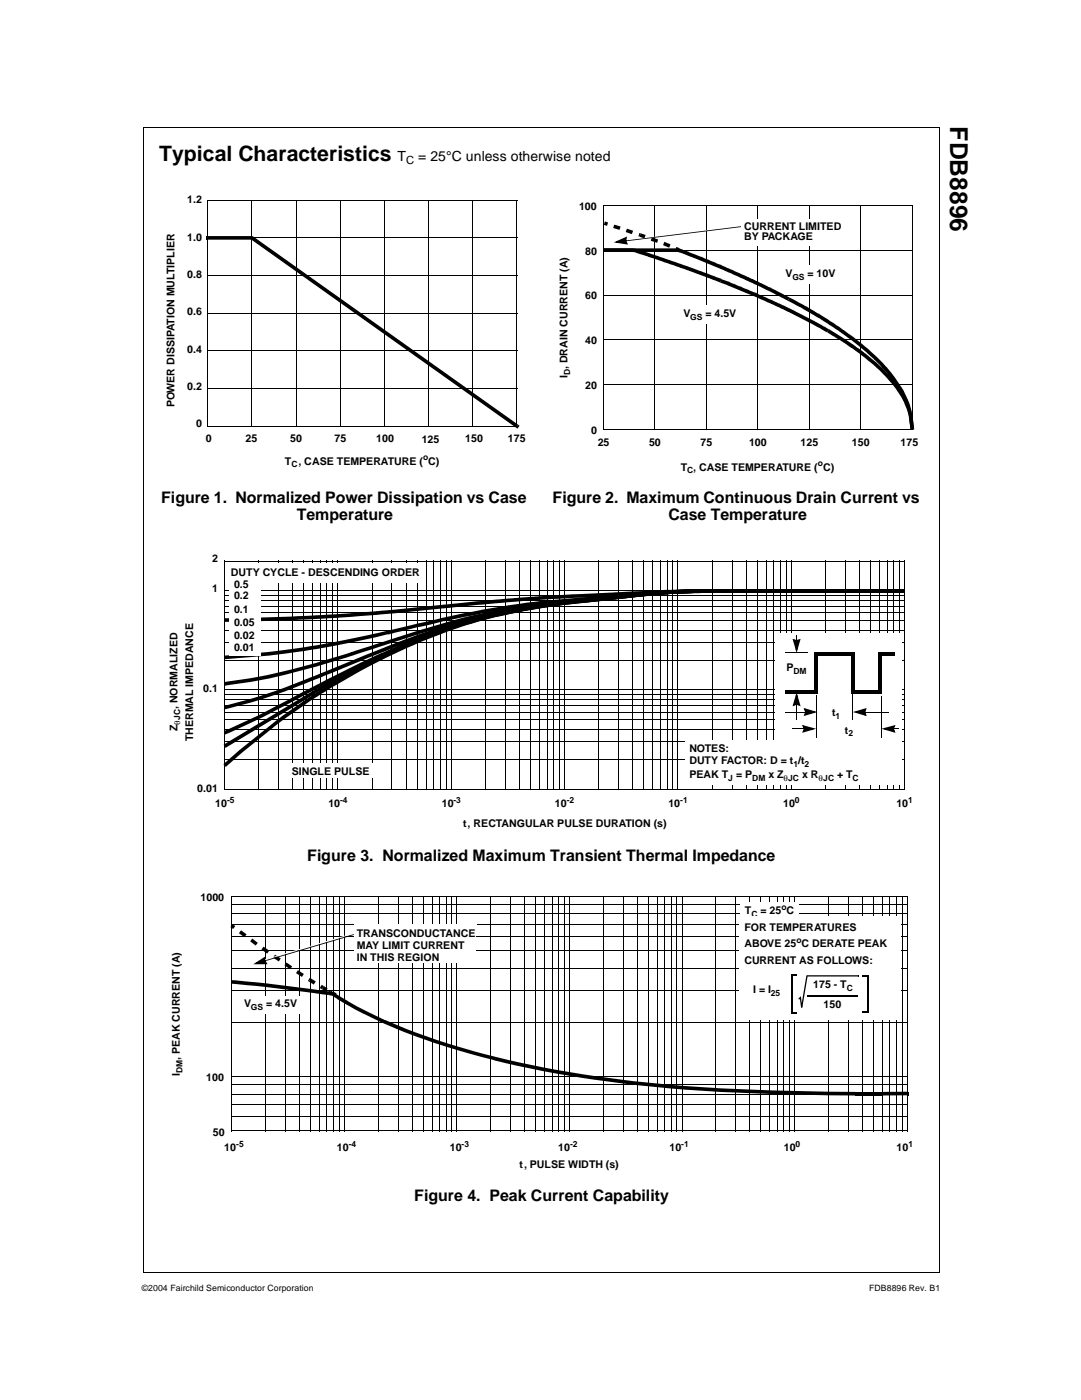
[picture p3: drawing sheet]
<svg xmlns="http://www.w3.org/2000/svg" width="216mm" height="279mm" viewBox="0 0 216 279" stroke-linecap="round" stroke-linejoin="round" font-family="sans-serif">
<g fill="none" stroke="#000" stroke-width=".2">
<path d="M28.6 25.4h158.8M28.6 25.3v228.7M41.4 40h61.7v45h-61.7zM50.2 40v45M59 40v45M67.8 40v45M76.6 40v45M85.4 40v45M94.3 40v45M187.3 25.4v228.7M41.4 55h61.7M41.4 47.5h61.7"/>
<path d="M120.4 58.9h61.5M120.4 49.9h61.5M120.4 40.9v44.8M130.6 41v44.7M140.9 41v44.7M151.1 41v44.7M161.4 41v44.7M171.7 41v44.7M181.9 41v44.8M182 41h-61.6M41.4 77.5h61.7M41.4 70h61.7"/>
<path d="M41.4 62.5h61.7M120.4 76.7h61.5M120.4 67.8h61.5M120.3 85.7h61.6M28.5 254h158.8"/>
</g>
<g fill="#000">
<path d="M41.3 39.9l.2 .1zM50.1 39.9l.2 .1zM58.9 39.9l.2 .1zM67.7 39.9l.2 .1zM76.5 39.9l.2 .1zM85.4 39.9l.1 .1zM94.2 39.9l.2 .1zM103 39.9l.2 .1zM103.1 39.9l.1 .1zM41.1 47.1h.3v.7h-.3zM41.3 54.9l.1 .2zM41.3 47.4l.1 .1z"/>
<path d="M41.3 39.9l.1 .1zM41.4 47.1l9 .1-.2 .6h-8.8zM50.4 47.2l52.9 37.5-.4 .6-52.9-37.6zM103.1 54.9l.1 .2zM103.1 47.4l.1 .1zM120.3 58.8l.1 .2zM120.3 49.8l.1 .2zM120.3 40.9l.1 .2zM120.3 40.9l.1 .1zM120.4 49.6l15.3 .1 .4 .1-.2 .7 .2-.7 1.2 .5-.3-.2 .3 .2-.3 .7 .3-.7 .8 .3-.2 .7 .2-.7 2.1 .8-.4-.1 .4 .1-.3 .7 .3-.7 1.2 .5-.3-.1 .3 .1-.3 .7 .3-.7 1.3 .5-.4-.1 .4 .1-.3 .7 .2-.7 1.3 .6-.4-.2 .4 .2-.3 .6 .3-.6 .8 .3-.2-.1 .7 .3-.3 .7 .3-.7 .3 .2-.3 .7 .3-.7 .8 .3h-.1l.6 .3-.3 .6 .2-.7 .9 .4-.2-.1 .6 .3-.3 .7 .3-.7 .8 .3h-.1l.5 .3-.3 .6 .3-.7 .9 .4-.3 .7 .2-.7 .9 .4-.3 .7 .2-.7 .9 .4-.3 .6 .3-.6 .4 .1-.8-.3 2 1-.3 .6 .3-.6 1.7 .8-.4 .7 .4-.7 1.2 .7-.3 .6 .3-.6 1.2 .6-.3 .6-.4-.2 .4-.6-.4 .6-1.2-.6 .3-.7-.3 .7-1.2-.7 .3-.6-.3 .6-.9-.4 .4-.6-.3 .6-.9-.4 .4-.6-.4 .6-.8-.4 .3-.6-.3 .6-.8-.4 .3-.6-.3 .6-.8-.3 .3-.7-.3 .7-.9-.4 .4-.7-.3 .7-.9-.4 .3-.6-.3 .6-1.2-.6 .3-.6-.3 .6-1.2-.5 .3-.6-.3 .6-1.7-.7 .3-.7-.3 .7-1.2-.5 .3-.7-.3 .7-1.2-.5 .3-.7-.3 .7-1.2-.6 .3-.6-.3 .6-1.3-.5 .3-.6-.3 .6-1.2-.5 .2-.6-.2 .6-1.6-.6 .3-.7-.3 .7-.5-.2 .3-.7-.2 .7-.9-.3 .3-.6-.2 .7-.4-.1 .1-.7-.1 .7h-14.7zM120.4 49.6h6.2l.9 .3-.2 .7 .2-.7 .4 .1-.3 .7 .3-.7 .8 .3 .4 .1-.2 .7 .2-.7 .4 .1 .4 .2-.2 .7 .2-.7 .4 .1 .4 .2-.2 .6 .2-.6 .9 .3-.2 .6 .2-.6 .4 .1-.3 .7 .3-.7 .8 .3-.2 .7 .2-.7 .4 .1-.2 .7 .2-.7 .8 .3-.2 .7 .2-.7 1.3 .4-.3 .7 .3-.7 .8 .3-.2 .7 .2-.7 1.2 .5-.2 .6 .2-.6 .8 .2-.2 .7 .2-.7 1.3 .5-.2 .7 .2-.7 .4 .1 .4 .2-.2 .7 .2-.7 1.2 .5-.3-.2 .3 .2-.2 .7 .2-.7 1.3 .4-.4-.1 .4 .1-.3 .7 .2-.7 1.3 .5-.4-.2 .4 .2-.3 .7-.4-.2 .3-.7-.3 .7-.4-.2 .2-.6-.2 .6-.4-.1-.4-.2 .3-.6-.3 .6-.4-.1 .2-.7-.2 .7-.5-.1-.3-.2 .3-.7-.3 .7-.5-.2 .3-.7-.2 .7-.5-.1-.4-.2 .3-.7-.2 .7-.5-.1-.8-.3 .2-.7-.2 .7-.8-.3 .2-.7-.2 .7-.8-.3 .3-.7-.3 .7-1.3-.5 .3-.6-.2 .6-.9-.3 .2-.6-.2 .6-.4-.1 .3-.7-.3 .7-.8-.3 .2-.7-.2 .7-1.3-.4 .3-.7-.2 .7-1.3-.4 .3-.7-.3 .7-.8-.3 .2-.7-.2 .7-.9-.3 .3-.7-.2 .7-.8-.2 .2-.7-.2 .7-1.5-.5 .2 .1-.4-.2 .2-.7-.2 .7-.4-.1 .2-.7-.1 .7h-.4l.1-.7-.1 .7h-5.7zM120.6 44.2l.6 .2-.2 .7-.6-.2z"/>
<path d="M122.5 44.8l1.2 .4-.2 .7-1.2-.4zM125 45.6l1.2 .5-.2 .6-1.2-.4zM127.5 46.5l.3 .1-.2 .6h-.3zM127.8 46.6l.9 .3-.2 .7-1-.4zM130 47.4l1.2 .4-.2 .7-1.2-.5zM130.5 40.9l.2 .1zM132.5 48.3l1.2 .5-.3 .6-1.2-.5zM134.9 49.3l.6 .2-.2 .7-.7-.3zM140.8 40.9l.2 .1zM143.9 55.7l.4 .2-.2 .7 .2-.7 1.2 .4-.3-.1 .3 .1-.3 .7 .3-.7 1.3 .5-.4-.1 .4 .1-.3 .7 .2-.7 1.3 .6-.4-.2 .4 .2-.3 .6 .3-.6 1.2 .5-.4-.2 .4 .2-.3 .6 .3-.6 1.7 .6-.4-.1 .4 .1-.3 .7 .2-.7 .5 .2-.3-.1 .7 .4-.3 .6 .3-.7 .4 .2-.3 .7 .3-.7 .8 .3h-.1l.5 .3-.3 .6 .3-.7 .8 .4-.2-.1 .7 .3-.3 .7 .3-.7 .4 .2-.8-.4 1.2 .6-.3 .7 .3-.7 .4 .1h-.1l.5 .3-.3 .6 .3-.6 .4 .1-.2-.1 1 .6-.3 .6 .3-.7 .4 .2-.2-.1 1.1 .6-.4 .6 .4-.6 1.6 .8-.3 .7 .3-.7 1.2 .7-.3 .6 .3-.6 1.8 .9-.5-.3 .4 .3-.3 .6 .3-.6 .8 .4-.3 .7 .3-.7 .9 .5-.4 .6 .3-.6 .6 .3-.1-.1-.4 .6-.4-.2-.4-.2 .4-.7-.4 .7-.4-.2 .2 .1-.6-.4 .4-.6-.4 .6-.9-.5 .4-.6-.4 .6-.3-.2 .3-.6-.3 .6-1.3-.6 .4-.6-.4 .6-1.2-.6 .3-.7-.3 .7-1.7-.9 .4-.6-.4 .6-.4-.2 .4-.6-.3 .6-.9-.4 .4-.6-.4 .6-.4-.2 .3-.6-.3 .6-.8-.4 .3-.6-.3 .6-.9-.4 .4-.6-.3 .6-.9-.3 .4-.7-.3 .7-1-.4-.3-.2 .4-.6-.3 .6-1.7-.7 .3-.6-.3 .6-.8-.3 .3-.7-.3 .7-1.7-.7 .3-.7-.3 .7-1.2-.5 .3-.7-.3 .7-1.2-.5 .3-.7-.3 .7-1.2-.6 .3-.6-.3 .6-.5-.1 .3-.7-.2 .7-.9-.3zM151 40.9l.2 .1zM157.4 59.4l1.8 .9-.5-.3 .4 .3-.3 .6 .3-.6 1.3 .7-.4 .6 .3-.6 .9 .4-.4 .7 .4-.7 1.6 1-.4 .6 .4-.6 1.2 .7-.3 .6 .3-.6 1.3 .8-.2-.2 .6 .5-.4 .6 .4-.6 .8 .5-.2-.1 .6 .4-.4 .6 .4-.6 .4 .2 .5 .3-.6-.4 .9 .8-.4 .5 .4-.6 1.3 1-.4 .5 .4-.6 2.9 2.3-.5 .5 .5-.5 1.2 1.1-.4 .5 .4-.5 1.3 1.1 1.6 1.7-.5 .5 .5-.5 .5 .5 2 2.6-.8-1.1 2 2.9-.3-.5 1.2 2.4 .9 2.8v-.2l-.8 .1-.3-1.4 .6-.2-.6 .3-.5-1.1 .7-.3-.6 .3-.8-1.6 .6-.3-.6 .3-.4-.7 .6-.4-.6 .4-.9-1.3 .6-.4-.6 .4-.4-.5 .6-.5-.5 .5-.9-1.1 .6-.5-.6 .5-.8-1 .6-.4-.6 .4-.8-.9 .6-.4-.6 .4-1.2-1.2 .5-.5-.5 .5-1.7-1.5 .5-.5-.4 .5-1.3-1 .5-.5-.5 .5-1.6-1.3 .5-.6-.5 .6-1.2-.9 .4-.5-.4 .5-1.3-.9 .5-.5-.5 .5-.4-.3 .4-.6-.3 .7-.9-.6 .4-.6-.3 .6-1.3-.8 .4-.6-.4 .6-1.6-1 .4-.6-.4 .6-.4-.3 .3-.6-.3 .6-.8-.5 .3-.6-.3 .7-.9-.5 .4-.7-.4 .7-.8-.5 .4-.6-.4 .6-.8-.5 .4-.6-.4 .6-1.3-.6 .4-.7-.4 .7-.4-.3 .4-.6-.4 .6-.8-.4z"/>
<path d="M161.3 40.9l.2 .1zM171.6 40.9l.1 .1zM181.9 58.8l.1 .2zM181.9 49.8l.1 .2zM181.9 40.9l.1 .2zM41.3 77.4l.1 .2zM41.3 69.9l.1 .2zM41.3 62.4l.1 .2zM103.1 77.4l.1 .2zM103.1 69.9l.1 .2zM103.1 62.4l.1 .2zM120.3 76.7l.1 .1z"/>
<path d="M120.3 67.7l.1 .2zM165.3 65.7l.4 .2-.4 .7 .4-.7 1.2 .8-.4 .6 .4-.6 1.2 .8-.3 .6 .3-.6 .5 .2 .4 .3-.4 .6 .4-.6 .8 .6-.4 .6 .4-.6 .8 .5-.5-.4 .9 .8-.4 .5 .4-.6 1.3 1-.5 .5 .5-.5 1.2 1-.4 .5 .4-.5 1.7 1.4-.5 .5 .5-.5 .9 .8 .3 .4-.5 .5 .5-.6 1.3 1.4-.6 .5 .6-.5 1.6 2-.2-.3 1.3 1.9-.2-.3 1.2 2.6 .5 1.6v-.2l-.8 .2-.3-1.3 .6-.2-.6 .2-.5-.9 .7-.3-.6 .3-.4-.9 .6-.3-.6 .3-.4-.7 .6-.4-.6 .4-.9-1.2 .6-.4-.5 .4-.9-1.1 .6-.4-.5 .4-.5-.5 .6-.4-.6 .4-.8-.9 .6-.5-.6 .5-1.2-1.3 .6-.4-.5 .5-1.3-1.2 .5-.5-.5 .5-1.6-1.3 .4-.6-.4 .6-.4-.4 .4-.5-.4 .5-.9-.6 .5-.5-.5 .5-1.2-.9 .4-.5-.4 .5-.4-.3 .4-.6-.4 .7-.8-.6 .4-.6-.4 .6-1.3-.9 .9 .6-.5-.3 .5-.6-.4 .7-.4-.3 .6 .4-1-.7 .4-.6-.4 .7-1.2-.8 .3-.6-.3 .6-.9-.5 .6 .4-1-.7zM181.9 76.7l.1 .1zM181.9 67.7l.1 .2zM41.3 85l.2 .1zM41.3 85l.1 .1zM50.1 85l.2 .1zM58.9 85l.2 .1zM67.7 85l.2 .1zM76.5 85l.2 .1zM85.4 85l.1 .1zM94.2 85l.2 .1z"/>
<path d="M103 85l.2 .1zM103.1 85l.1 .1zM103.3 84.7l.3 .3-.4 .5-.3-.2zM120.3 85.6l.1 .2zM120.3 85.7l.1 .1zM130.5 85.7l.2 .1zM140.8 85.7l.2 .1zM151 85.7l.2 .1zM161.3 85.7l.2 .1zM171.6 85.7l.1 .1zM181.1 82.4l.8-.1 .4 3.4-.7 .1zM181.1 82.7l.8-.1 .4 3.1-.7 .1z"/>
<path d="M181.9 85.6l.1 .2z"/>
</g>
<g fill="#fff">
<path d="M125 48l.4-.1v.2h-.4z"/>
<path d="M122.7 48.3l2.7-1.1-.2 .5-1.8 .7-.1-.3 2 .3v.3l-.5-.6 .3-.1 .5 .8z"/>
<path d="M124.9 47.5h.4l-.2 .5-.3 .1z"/>
<path d="M150 44.7l.2 .2z"/>
<path d="M125.3 47.9l.1 .2z"/>
<path d="M125.4 47.9l24.6-3.2 .1 .2-24.7 3.2z"/>
</g>
<path d="M123.3 48.3l1.8-.8-.1 .5 .3 .6z" fill="#fff"/>
<path d="M122.4 48.4l2.6-1.2-.2 .5-1.8 .8-.1-.4 2.1 .3-.1 .4-.4-.7 .3-.1 .4 .8zM124.9 48l.1 .1zM124.6 47.5h.4l-.2 .6h-.3zM124.7 48h.3v.1l-.3 .1zM149.7 44.9l.1 .2zM125 48l24.7-3.1v.2l-24.7 3z" fill="#000"/>
<path d="M123 48.3l1.8-.8-.1 .6 .2 .5z" fill="#000"/>
<g fill="#fff">
<path d="M147.9 43.7h21v5.3h-21z"/>
<path d="M147.9 43.6h21.1v.2h-21.1z"/>
<path d="M168.8 43.7h.2v5.4h-.2z"/>
<path d="M147.8 48.9h21.1v.2h-21.1z"/>
<path d="M147.8 43.6h.2v5.4h-.2z"/>
<path d="M137.4 61h8.7v3.4h-8.7z"/>
<path d="M137.4 60.8h8.8v.4h-8.8z"/>
<path d="M145.9 61h.3v3.6h-.3z"/>
<path d="M137.2 64.3h8.9v.3h-8.9z"/>
<path d="M137.2 60.8h.4v3.6h-.4z"/>
<path d="M157.4 53h8.7v3.5h-8.7z"/>
<path d="M157.4 52.9h8.9v.3h-8.9z"/>
<path d="M165.9 53h.4v3.6h-.4z"/>
<path d="M157.3 56.3h8.8v.3h-8.8z"/>
<path d="M157.3 52.9h.3v3.6h-.3z"/>
</g>
<g fill="none" stroke="#000" stroke-width=".2">
<path d="M44.8 111.9v45.6M44.8 112h135.7M44.8 117.9h135.6M44.8 119.8h135.6M44.8 118.8h135.6M51.6 112v45.5M55.6 112v45.5M58.4 112v45.5M60.6 112v45.5M62.4 112v45.5M63.9 112v45.5M65.2 112v45.5"/>
<path d="M66.3 112v45.5M67.4 112v45.5M74.2 112v45.5M78.2 112v45.5M81 112v45.5M83.2 112v45.5M85 112v45.5M86.5 112v45.5M87.8 112v45.5M88.9 112v45.5M90 112v45.5M96.8 112v45.5"/>
<path d="M100.8 112v45.5M103.6 112v45.5M105.8 112v45.5M107.6 112v45.5M109.1 112v45.5M110.4 112v45.5M111.6 112v45.5M112.6 112v45.5M119.4 112v45.5M123.4 112v45.5M126.2 112v45.5M128.4 112v45.5"/>
<path d="M130.2 112v45.5M131.7 112v45.5M133 112v45.5M134.2 112v45.5M135.2 112v45.5M142 112v45.5M146 112v45.5M148.8 112v45.5M151 112v45.5M152.8 112v45.5M154.3 112v45.5M155.6 112v45.5"/>
<path d="M156.8 112v45.5M157.8 112v45.5M164.6 112v45.5M168.6 112v45.5M171.4 112v45.5M173.6 112v45.5M175.4 112v45.5M176.9 112v45.5M178.2 112v45.5M179.4 112v45.5M180.4 112v45.6M44.8 137.7h135.6"/>
<path d="M44.8 139.6h135.6M44.8 138.6h135.6M44.8 131.7h135.6M44.8 128.3h135.6M44.8 125.8h135.6M44.8 123.9h135.6M44.8 122.3h135.6M44.8 121h135.6M44.7 157.5h135.7M44.8 151.5h135.6M44.8 148h135.6M44.8 145.6h135.6"/>
<path d="M44.8 143.7h135.6M44.8 142.1h135.6M44.8 140.7h135.6"/>
</g>
<g fill="#000">
<path d="M44.7 117.8l.1 .2zM44.7 119.8l.1 .1zM44.7 118.7l.1 .2zM44.7 111.9l.1 .1zM51.5 111.9l.2 .1zM55.5 111.9l.1 .1zM58.3 111.9l.2 .1zM60.5 111.9l.2 .1zM62.3 111.9l.2 .1zM63.8 111.9l.2 .1zM65.1 111.9l.2 .1zM66.3 111.9l.1 .1z"/>
<path d="M67.3 111.9l.1 .1zM74.1 111.9l.2 .1zM78.1 111.9l.1 .1zM80.9 111.9l.2 .1zM83.1 111.9l.2 .1zM84.9 111.9l.2 .1zM86.4 111.9l.2 .1zM87.7 111.9l.2 .1zM88.9 111.9l.1 .1zM89.9 111.9l.1 .1zM96.7 111.9l.2 .1zM100.7 111.9l.1 .1z"/>
<path d="M103.5 111.9l.2 .1zM105.7 111.9l.2 .1zM107.5 111.9l.2 .1zM109 111.9l.2 .1zM110.3 111.9l.2 .1zM111.5 111.9l.1 .1zM112.5 111.9l.2 .1zM119.3 111.9l.2 .1zM123.3 111.9l.1 .1zM126.1 111.9l.2 .1zM128.3 111.9l.2 .1zM130.1 111.9l.2 .1z"/>
<path d="M131.6 111.9l.2 .1zM132.9 111.9l.2 .1zM134.1 111.9l.1 .1zM135.1 111.9l.2 .1zM141.9 111.9l.2 .1zM145.9 111.9l.2 .1zM148.7 111.9l.2 .1zM150.9 111.9l.2 .1zM152.7 111.9l.2 .1zM154.2 111.9l.2 .1zM155.5 111.9l.2 .1zM156.7 111.9l.1 .1z"/>
<path d="M157.7 111.9l.2 .1zM164.5 111.9l.2 .1zM168.5 111.9l.2 .1zM171.3 111.9l.2 .1zM173.5 111.9l.2 .1zM173.5 117.6h6.9v.7h-6.9zM175.3 111.9l.2 .1zM176.8 111.9l.2 .1zM178.1 111.9l.2 .1zM179.3 111.9l.2 .1zM180.3 111.9l.2 .1zM180.4 117.8l.1 .2z"/>
<path d="M180.4 119.8l.1 .1zM180.4 118.7l.1 .2zM180.4 111.9l.1 .1zM44.7 137.6l.1 .2zM44.7 139.5l.1 .2zM44.7 138.5l.1 .2zM44.7 131.6l.1 .2zM44.7 128.2l.1 .1zM44.7 125.7l.1 .2zM44.7 123.8l.1 .1zM44.7 122.2l.1 .2zM44.7 120.9l.1 .2z"/>
<path d="M44.7 136.1l5.2-.7 .1 .7-.1-.7 3.6-.7 .1 .7-.1-.7 4.5-1.1 .2 .7-.2-.7 5-1.3 .2 .7-.2-.7 5.8-1.7 .2 .7-.2-.7 1.3-.4 .2 .6-.3-.6 3.9-1.3 .2 .7-.3-.7 1.2-.3a199.8 199.8 0 0 1 20-6l-.2 .1 1.5-.3 .1 .7-.1-.7 2.6-.6 .1 .7-.1-.7 5.1-.9 .1 .7-.1-.7 2.4-.4 .2 .7-.2-.7 1.3-.2 1.1-.1 .1 .7-.1-.7 2.7-.4 2.6-.2 .1 .7-.1-.7 13.8-1.3v.7l-.1-.7 5-.5h1.1v.7v-.7l2.2-.1h1.2v.7v-.7l1-.1h1.1l.1 .8-.1-.8h1.2h32.9v.7h-32.9v-.7l.1 .7-1.2 .1h-1.2v-.8v.8h-1h-1.2v-.7l.1 .7h-1.1v-.7v.7l-2.2 .2-.1-.8 .1 .8-2.4 .1-.1-.7 .1 .7-14.8 1.4-.1-.7 .1 .7-4.1 .5-.1-.8 .1 .8-3.8 .4-.1-.7 .1 .7-2.6 .4v-.7l.1 .7-3.8 .6-.1-.7 .1 .7-3.8 .8-.1-.7 .1 .7-2.5 .5-.2-.7 .2 .7-2.5 .6-.2-.7 .2 .7-2.1 .5-.1-.6 .2 .6-7.1 2.1-.2-.7 .2 .7-8.4 2.7-.2-.6 .2 .6-1.1 .4-1.3 .4-.2-.7 .2 .7-1.2 .4-.2-.7 .2 .7-1.3 .4-6 1.9-.2-.7 .2 .7-7.4 2 1.3-.3-4.6 1-8.1 1.3-.1-.7 .2 .7-.8 .2zM44.8 130.8l8.7-.7 .1 .7-.1-.7 3.1-.4 .1 .8-.1-.8 4-.5 .2 .7-.2-.7 2.4-.4 .1 .7-.1-.7 3.3-.6 .1 .7-.1-.7 3.8-.7 .1 .7-.1-.7 3.8-.8 .1 .7-.1-.7 2.3-.6 .1 .7-.1-.7 2.2-.5 .1 .7-.1-.7 3.7-.9 .2 .7-.2-.7 2.8-.6 .1 .7-.2-.7 2.4-.5 .2 .6-.2-.6 1.2-.3h-.2l5.6-1.1 .1 .7-.1-.7 8.8-1.6 .1 .8-.1-.8 2.6-.3 1.2-.2 .1 .8-.1-.8 1.3-.1 14.9-1.3v.7v-.7l6.5-.6v.7l-.1-.7 2.6-.2 1.2-.1 .1 .8-.1-.8 4.5-.2h1v.8v-.8h1.1h34.1v.7h-34.1v-.7l.1 .7-1.2 .1h-1v-.8v.8l-3.4 .1v-.7v.7l-2.3 .1v-.7v.7l-1.1 .1-.1-.7 .1 .7-5.8 .5v-.8v.8l-16.9 1.5-.1-.7 .1 .7-2.6 .3v-.7v.7l-3.8 .5v-.7l.1 .7-5.1 .9-.1-.7 .1 .7-3.7 .7-.1-.7 .1 .7-4.2 .9-.1-.7 .1 .6-2.6 .7 1.5-.3-3.8 .8-.2-.7 .2 .7-2.7 .7 1.4-.3-4.9 1.1 1.1-.2-1.1 .2-.2-.7 .2 .7-2.3 .5 1.2-.2-9.9 2-4.5 .8-.1-.7 .1 .7-1.1 .2a189.5 189.5 0 0 1-16 1.7zM44.8 123.4l5.1-.1 .1 .7-.1-.7 8.2-.2v.7v-.7l3.7-.2 .1 .7-.1-.7 2.3-.1 .1 .7-.1-.7 2.2-.2 .1 .7-.1-.7 3.9-.2v.7l-.1-.7 5-.4v.7l-.1-.7 3.5-.3v.7l-.1-.7 11.1-1.1v.7v-.7l2-.2 .1 .7-.1-.7 4.9-.5v.7l-.1-.7 3.8-.3 .1 .7-.1-.7 1.3-.1 1.3-.1v.7l-.1-.7 1.4-.2 7.5-.4 .1 .7-.1-.7 4.1-.2 .1 .7-.1-.7 7-.4v.7v-.7l5.3-.2v.7v-.7l2.5-.2 .1 .8-.1-.8h1.2l2.3-.1v.7v-.7l2.2-.1h1.2v.8v-.8h1h35.2v.7h-35.2v-.7v.7l-1 .1h-1.2v-.8l.1 .8h-3.4v-.7l.1 .7-1.3 .1v-.7v.7l-1.1 .1h-1.4v-.7v.7l-2.7 .1v-.7v.7l-12.2 .6v-.7v.7l-4 .2v-.7v.7l-6.1 .5-.1-.8 .1 .8-2.7 .2v-.7v.7l-2.4 .2-.1-.7 .1 .7-3.9 .3v-.7v.7l-4.5 .5v-.7v.7l-1.1 .1-1 .1-.1-.7 .1 .7-12.2 1.2v-.7v.7l-4.7 .4-.1-.8 .1 .8-5.2 .3-1 .1-.1-.7 .1 .7-1.2 .1h-1.1l-.1-.7 .1 .7-3.7 .2v-.7v.7l-14.6 .4zM177.8 139.9v.2zM180.4 137.6l.1 .2zM180.4 139.5l.1 .2zM180.4 138.5l.1 .2zM180.4 131.6l.1 .2zM180.4 128.2l.1 .1zM180.4 125.7l.1 .2zM180.4 123.8l.1 .1zM180.4 122.2l.1 .2z"/>
<path d="M180.4 120.9l.1 .2zM44.5 152.5l3.2-2.8 8.7-6.9 4.1-2.8 .4 .6-.4-.6 2.4-1.6 .4 .6-.4-.6a128.2 128.2 0 0 1 14.2-8l-.5 .3 5.4-2.6 .3 .7-.3-.6 2.4-1.1-1 .4 6-2.3-.4 .1 1.5-.4 .2 .7-.3-.7 2.1-.7h-.1l1.4-.4 .2 .7-.2-.7 6.2-1.6 .2 .7-.2-.7 2.6-.6 .1 .7-.1-.7 1.3-.3-.2 .1 5.1-.9 .2 .7-.2-.7 1.3-.2 4-.5 .1 .8-.1-.8 6.4-.6 .1 .7-.1-.7 4.1-.5 .1 .7-.1-.7 3.3-.3v.7l-.1-.7 6.1-.6 5.5-.2 .1 .8-.1-.8h1.2h32.9v.7h-32.9v-.7l.1 .7-1.2 .1h-1.2v-.8v.8l-4.4 .1v-.7v.7l-2.3 .2v-.7v.7l-5.2 .5v-.7v.7l-3.8 .4v-.7v.7l-9.7 1.1-.1-.7 .1 .7-2.7 .3-.1-.7 .1 .7-2.4 .4-.1-.7 .1 .7-3.7 .6-.1-.7 .1 .7-2.6 .6-.1-.7 .1 .7-2.5 .5-.1-.7 .1 .7-3.8 1-.2-.7 .2 .7-2.4 .7-.3-.6 .3 .6-3.2 1.1-.2-.7 .2 .7-6 2.3-.2-.7 .3 .7-2.7 1.2-.3-.7 .3 .7-3.6 1.7-.3-.7 .3 .7-3.3 1.6-.3-.6 .3 .6-2.4 1.3-.4-.6 .4 .6-5.1 3-.4-.7 .4 .6-2.2 1.4-.4-.6 .4 .6-2.4 1.5-.4-.6 .4 .6-5.1 3.6-.5-.6 .5 .6-1.5 1-.4-.6 .4 .6-7.2 5.9-.5-.6 .5 .6-3.2 2.8zM44.6 148.6l19.4-11.7 1.2-.6 .3 .6-.3-.6 1-.6 5.1-2.7 4.8-2.4 .3 .7-.3-.7 1.3-.6-.3 .1 1.2-.5 .3 .6-.3-.6 6.5-2.8 5.7-2.1 .2 .7-.3-.7 3.4-1 .2 .7-.2-.7 3.7-1 1.4-.3 .1 .7-.1-.7 1.1-.3h-.1l2.7-.5 .1 .7-.1-.7 7.5-1.3 .1 .7-.1-.7 1.4-.2 1.3-.1 .1 .7-.1-.7 4.3-.5 .1 .7-.1-.7 7.5-.8 .1 .7-.1-.7 5.8-.6 .1 .7-.1-.7 3.5-.3 5.5-.2 .1 .8-.1-.8h1.2h32.9v.7h-32.9v-.7l.1 .7-1.2 .1h-1.2v-.8v.8l-4.4 .1v-.7v.7l-2.3 .2v-.7v.7l-2.5 .2v-.7v.7l-13.4 1.4-.1-.7 .1 .7-2.8 .4-1.3 .1-.1-.7 .1 .7-3.8 .6-.1-.8 .1 .8-3.7 .6-.1-.7 .1 .7-3.9 .8-.1-.7 .1 .7-2.9 .7 1.7-.4-1.3 .3-.2-.7 .2 .6-2.5 .7-.2-.7 .2 .7-2.4 .7-.3-.6 .3 .6-1.1 .4-.3-.7 .3 .7-2.1 .7-.2-.7 .2 .7-4.5 1.7-.3-.7 .3 .7-4.1 1.6-.3-.6 .3 .6-3.6 1.7-.3-.7 .3 .7-2.2 1-.3-.6 .3 .6-3.5 1.8-.4-.6 .4 .6-5.2 2.7-.3-.6 .4 .6-2.3 1.3-.3-.7 .3 .7-19.3 11.7zM44.6 145.9l.7-.3 .3 .7-.3-.7 6.5-2.9 .3 .6-.4-.6 1.7-.9 .3 .6-.3-.6 1.6-.9 1.5-.7 .3 .6-.3-.6 4-2.2 3.5-1.7 .3 .6-.3-.6 1.2-.7 11-5.4-1.3 .6 1.2-.5 .3 .7-.3-.7 3.4-1.5-1.2 .5 5.1-2.1 .2 .7-.2-.7 3.8-1.4 .2 .6-.2-.6 1.1-.5-.2 .1 1.3-.4 .2 .7-.2-.7 1-.4-.2 .1 3.6-1.1 .2 .7-.2-.7 3.7-1 .2 .7-.2-.7 3.9-.8 .1 .7-.2-.7 1.3-.3a102.5 102.5 0 0 1 13-1.9l.1 .7-.1-.7 7-.7v.7v-.7l2-.2a135.3 135.3 0 0 1 14.8-1.1l.1 .8-.1-.8h1.2h32.9v.7h-32.9v-.7l.1 .7-2.4 .1v-.8v.8l-4.4 .1v-.7v.7l-3.4 .3-.1-.7 .1 .7-5.8 .6-.1-.7 .1 .7-10.5 1.1v-.7v.7l-6.4 .8-.1-.7 .1 .7-5.1 .9-.1-.7 .1 .7-3.7 .8-.1-.7 .1 .7-2.9 .7 1.6-.4-1.3 .3-.1-.7 .1 .7-1.2 .3-.2-.6 .2 .6-2.4 .8-.3-.7 .3 .7-2.1 .6-.2-.7 .2 .7-2.1 .7-.2-.7 .2 .7-2.3 .8-.2-.7 .2 .7-1.2 .5-.3-.7 .3 .7-2.8 1.1-.3-.7 .3 .7-3.7 1.6-.3-.7 .3 .7-3.4 1.5-.3-.7 .3 .7-2.3 1.1-.3-.7 .3 .7-7.4 3.7-.3-.7 .3 .7-4.7 2.4-.3-.7 .3 .7-5.4 2.9-.4-.7 .4 .7-3.3 1.7-7.2 3.3zM44.7 157.4l.1 .2zM44.7 151.4l.1 .2zM44.7 147.9l.1 .2zM44.7 145.5l.1 .2zM44.7 143.6l.1 .2zM44.7 142l.1 .2zM44.7 140.7l.1 .1zM44.7 140.9l.7-.2 .2 .7-.2-.7 4.4-1.2 .2 .7-.2-.7 2-.6 .2 .7-.2-.7 3.3-1.1 .2 .7-.2-.7 1.4-.5 .3 .7-.3-.7 4-1.5 .3 .6-.3-.6 2.4-1 .3 .7-.3-.7 1.1-.4 1.2-.5 .3 .7-.3-.7 6.2-2.6 .3 .7-.3-.7 1.2-.5 3.5-1.4 .3 .7-.3-.7 1-.4 4.9-1.8 .3 .6-.3-.6 8.5-2.9 .9-.3 .3 .7-.3-.7 2.4-.7 1.2-.2 .2 .6-.2-.6 1.3-.4 11.4-2.2 1.1-.2 .1 .8-.1-.8 5.3-.6 .1 .7-.1-.7 3-.3 .1 .7-.1-.7 5.5-.5v.7v-.7l5.3-.6v.7l-.1-.7 6.1-.5 5.5-.2 .1 .8-.1-.8h1.2h32.9v.7h-32.9v-.7l.1 .7-1.2 .1h-1.2v-.8v.8l-4.4 .1v-.7v.7l-3.4 .3-.1-.7 .1 .7-5.8 .5-.1-.7 .1 .7-9 1-.1-.8 .1 .8-2.8 .3-.1-.8 .1 .8-5.1 .6-.1-.7 .1 .7-11.4 2.2-.1-.7 .1 .7-3 .8 1.8-.4-1.3 .3-.1-.8 .2 .7-1.2 .4-.3-.7 .3 .7-2.2 .6-.1-.7 .2 .7-5.6 1.8-.3-.7 .3 .7-1.5 .5-.2-.6 .2 .6-2.6 1-.3-.7 .3 .7-3.6 1.4-.3-.7 .3 .7-4.6 1.8-.2-.7 .3 .7-8.6 3.5-.3-.6 .3 .6-2.4 1-.2-.7 .2 .7-1.1 .4a107.3 107.3 0 0 1-17.1 5.4l1.9-.4-.8 .2z"/>
<path d="M51.5 157.5l.2 .1zM55.5 157.5l.1 .1zM58.3 157.5l.2 .1zM60.5 157.5l.2 .1zM62.3 157.5l.2 .1zM63.8 157.5l.2 .1zM65.1 157.5l.2 .1zM66.3 157.5l.1 .1zM67.3 157.5l.1 .1zM74.1 157.5l.2 .1zM78.1 157.5l.1 .1zM80.9 157.5l.2 .1z"/>
<path d="M83.1 157.5l.2 .1zM84.9 157.5l.2 .1zM86.4 157.5l.2 .1zM87.7 157.5l.2 .1zM88.9 157.5l.1 .1zM89.9 157.5l.1 .1zM96.7 157.5l.2 .1zM100.7 157.5l.1 .1zM103.5 157.5l.2 .1zM105.7 157.5l.2 .1zM107.5 157.5l.2 .1zM109 157.5l.2 .1z"/>
<path d="M110.3 157.5l.2 .1zM111.5 157.5l.1 .1zM112.5 157.5l.2 .1zM119.3 157.5l.2 .1zM123.3 157.5l.1 .1zM126.1 157.5l.2 .1zM128.3 157.5l.2 .1zM130.1 157.5l.2 .1zM131.6 157.5l.2 .1zM132.9 157.5l.2 .1zM134.1 157.5l.1 .1zM135.1 157.5l.2 .1z"/>
<path d="M141.9 157.5l.2 .1zM145.9 157.5l.2 .1zM148.7 157.5l.2 .1zM150.9 157.5l.2 .1zM152.7 157.5l.2 .1zM154.2 157.5l.2 .1zM155.5 157.5l.2 .1zM156.7 157.5l.1 .1zM157.7 157.5l.2 .1zM164.5 157.5l.2 .1zM168.5 157.5l.2 .1zM171.3 157.5l.2 .1z"/>
<path d="M173.5 157.5l.2 .1zM175.3 157.5l.2 .1zM176.8 157.5l.2 .1zM177.8 139.9h.8v.2h-.8zM178.1 157.5l.2 .1zM178.6 139.9l.1 .2zM179.3 157.5l.2 .1zM180.3 157.5l.2 .1zM180.4 157.4l.1 .2zM180.4 151.4l.1 .2zM180.4 147.9l.1 .2zM180.4 145.5l.1 .2z"/>
<path d="M180.4 143.6l.1 .2zM180.4 142l.1 .2zM180.4 140.7l.1 .1z"/>
</g>
<g fill="#fff">
<path d="M136.8 147.9h42.9v8.6h-42.9z"/>
<path d="M136.8 147.8h43v.1h-43z"/>
<path d="M179.7 147.9h.1v8.7h-.1z"/>
<path d="M136.7 156.4h43v.2h-43z"/>
<path d="M136.7 147.8h.2v8.7h-.2z"/>
<path d="M154.6 126.4h25.2v.2h-25.2z"/>
<path d="M179.7 126.5h.1v21.4h-.1z"/>
<path d="M154.5 147.7h25.2v.2h-25.2z"/>
<path d="M154.5 126.4h.1v21.4h-.1z"/>
</g>
<path d="M154.6 126.5h25.1v21.3h-25.1z" fill-rule="evenodd" fill="#fff"/>
<g fill="#000">
<path d="M156.5 137.7h.3v.7h-.3zM156.5 130.2l.1 .2zM156.8 137.7h6.3v.7h-6.3zM158.3 127.6l.6 .2v.3l-.7-.2zM158.8 127.6h.1v.3h-.1zM158.8 126.7l.1 .1zM158.8 127.6l.1 .1zM158.8 126.8h.1v.8h-.1zM158 127.5l.5 .2 .5 1.9-.3 .1 .5-2 .4 .1-.7 .3-.1-.3 .8-.3-.8 2.8zM161 130.2l.1 .2zM162.3 130.1h.8v7.9h-.8zM162.7 130.1h7.8v.7h-7.8z"/>
<path d="M162.8 138.8l.1 .1zM169.8 138.1h.7v.3h-.7zM169.8 130.4h.7v7.7h-.7zM169.8 138.5l.2 .1zM169.8 137.7h.4v.8h-.4zM170.2 137.7h5.7v.8h-5.7zM175.1 130.2h.8v7.9h-.8zM175.5 130.2h2.5v.7h-2.5zM175.6 138.9l.2 .1zM178 130.2h.3v.7h-.3zM156.6 142l.1 .2zM158 145.4l.1 .1z"/>
<path d="M158.1 145.4h1.9v.1h-1.9zM158.8 140.5h.1v.4h-.1zM158.8 143.5h.1zM158.8 140.8l.1 .1zM158.8 138.2l.8 2.8-.4-.3-.5-1.9h.3l-.5 1.9h-.4l.7-.4 .1 .3-.9 .4zM158.8 140.3l.7 .2-.2 .3-.5-.2zM160 145.4h.4v.1h-.4zM160 145.4l.1 .1zM160.3 145.4h.3l-.2 .7-.3-.1zM159.9 144.7l2.8 .7-2.8 .8 .2-.4 2-.5v.3l-2-.5 .1-.3 .4 .6-.3 .1zM160.3 142h.4v.2h-.4zM160.3 142l.1 .2z"/>
<path d="M160.6 142.1h.3l-.2 .6-.3-.1zM160.2 141.3l2.8 .8-2.8 .8 .2-.4 1.9-.6 .1 .4-2-.6 .1-.3 .4 .7-.3 .1zM162.8 147.2l.1 .1zM169.8 143.6l.2 .1zM172.4 142h.4v.2h-.4zM170.1 142.1l2.7-.8-.2 .4-1.9 .6-.1-.4 2 .6-.1 .3-.3-.7h.4l.2 .8zM172.7 142l.1 .2zM172.4 141.5l.3 .1-.1 .5h-.4zM175.6 147.1h.2zM177.2 142l.1 .2zM178.1 145.4h.4v.1h-.4zM175.7 145.4l2.9-.7-.3 .4-1.9 .5v-.3l1.9 .5v.4l-.4-.7 .3-.1 .4 .8z"/>
<path d="M178.4 145.4l.1 .1zM178.1 144.9l.3 .1-.2 .5h-.3zM178.5 145.4h.6v.1h-.6zM179.1 145.4l.1 .1z"/>
</g>
<path d="M156.6 130.3h4.4M162.9 138.9v8.3M169.9 138.6v5M175.7 139v8.1M156.7 142.1h3.6M158.8 140.9v2.6M172.8 142.1h4.4" fill="none" stroke="#000" stroke-width=".2"/>
<path d="M158.3 127.8l.5 .1 .6-.1-.6 1.9zM158.8 138.8l.6 1.9-.6-.2-.5 .2zM160.2 144.9l1.9 .5-1.9 .6 .2-.6zM160.5 141.6l1.9 .5-1.9 .6 .2-.6zM170.7 142.1l1.9-.5-.2 .5 .2 .6zM176.4 145.4l1.9-.5-.2 .5 .2 .6z" fill="#000"/>
<g fill="#fff">
<path d="M45.3 112.6h37.7v3.3h-37.7z"/>
<path d="M45.3 112.3h38.1v.7h-38.1z"/>
<path d="M82.6 112.6h.8v3.7h-.8z"/>
<path d="M44.9 115.6h38.1v.7h-38.1z"/>
<path d="M44.9 112.3h.7v3.6h-.7z"/>
<path d="M51.9 131.2l.1 .1z"/>
<path d="M52.3 131.1l.1 .2z"/>
<path d="M52 131.2l.3-.1v.2h-.3z"/>
<path d="M46 114.2h5.6v16.3h-5.6z"/>
<path d="M46 113.8h6v.7h-6z"/>
<path d="M51.2 114.2h.8v16.6h-.8z"/>
<path d="M45.7 130.1h5.9v.7h-5.9z"/>
<path d="M45.7 113.8h.7v16.7h-.7z"/>
<path d="M56.9 152.3h18.1v2.9h-18.1z"/>
<path d="M56.9 152.3h18.2v.1h-18.2z"/>
<path d="M74.9 152.3h.2v3h-.2z"/>
<path d="M56.8 155.1h18.2v.2h-18.2z"/>
<path d="M56.8 152.3h.1v2.9h-.1z"/>
</g>
<g fill="#000">
<path d="M46.2 178.8v.2zM46.2 178.8l.1 .1zM52.9 178.8l.2 .1zM56.9 178.8l.1 .1zM59.7 178.8l.1 .1zM61.8 178.8l.2 .1zM63.6 178.8l.2 .1zM65.1 178.8l.2 .1zM66.4 178.8l.2 .1zM67.6 178.8l.1 .1zM68.6 178.8l.2 .1zM75.4 178.8l.1 .1z"/>
<path d="M79.3 178.8l.2 .1zM82.1 178.8l.2 .1zM84.3 178.8l.2 .1zM86.1 178.8l.1 .1zM87.6 178.8l.1 .1zM88.9 178.8l.1 .1zM90 178.8l.2 .1zM91 178.8l.2 .1zM97.8 178.8l.2 .1zM101.7 178.8l.2 .1zM104.5 178.8l.2 .1zM106.7 178.8l.2 .1z"/>
<path d="M108.5 178.8l.2 .1zM110 178.8l.2 .1zM111.3 178.8l.2 .1zM112.4 178.8l.2 .1zM113.5 178.8l.1 .1zM120.2 178.8l.2 .1zM124.2 178.8l.1 .1zM127 178.8l.2 .1zM129.2 178.8l.1 .1zM130.9 178.8l.2 .1zM132.4 178.8l.2 .1zM133.7 178.8l.2 .1z"/>
<path d="M134.9 178.8l.1 .1zM135.9 178.8l.2 .1zM142.7 178.8l.1 .1zM146.6 178.8l.2 .1zM149.4 178.8l.2 .1zM151.6 178.8l.2 .1zM153.4 178.8l.1 .1zM154.9 178.8l.2 .1zM156.2 178.8l.1 .1zM157.4 178.8l.1 .1zM158.4 178.8l.1 .1zM165.1 178.8l.2 .1z"/>
<path d="M169.1 178.8l.1 .1zM171.9 178.8l.1 .1zM174 178.8l.2 .1zM175.8 178.8l.2 .1zM177.3 178.8l.2 .1zM178.6 178.8l.2 .1zM179.8 178.8l.2 .1zM180.8 178.8l.2 .1zM180.9 178.8l.1 .2zM46.2 197.6v.2zM46.2 193.2v.1zM46.2 189.6v.2z"/>
<path d="M46.2 186.8v.2zM46.2 184.4v.2zM46.2 182.3v.2zM46.2 180.5v.1zM46.2 195.9l3.2 .3v.1v-.1l4.3 .4-.4-.1 1.7 .2v.2v-.2l3.3 .4h-.3l6.4 .9v.1v-.1l1.1 .1v.2l-3.5-.5 .1-.2-.1 .2-4-.5v-.2v.2l-1.4-.2v-.2v.2l-3.3-.4v-.2v.2l-1.9-.2v-.2v.2l-4.5-.4v-.2v.2l-.7-.1zM46.3 195.6l3.1 .3v.7v-.7l15 1.8v.7v-.7l1.1 .1-.1 .8-3.4-.5 .1-.7-.1 .7-8.7-1.1v-.7v.7l-2-.2 .1-.7v.7l-4.5-.4 .1-.8-.1 .8-.7-.1zM46.4 184.4l.5 .4-.4 .6-.6-.4zM48.1 185.7l1.1 .8-.5 .6-1.1-.8zM50.3 187.3l1.1 .9-.4 .5-1.1-.8zM52.5 188.9l1.2 .8-.4 .6-1.2-.8zM54.8 190.5l1.2 .8-.4 .6-1.1-.8zM57.1 192.1l1.2 .8-.4 .5-1.2-.7z"/>
<path d="M59.4 193.6l1.2 .8-.4 .6-1.2-.8zM61.8 195.1l.2 .2-.4 .6-.2-.1zM62 195.3l1 .6-.4 .6-1-.6zM64.1 196.5l.5 .3-.4 .6-.4-.2zM64.6 196.8l.7 .5-.4 .6-.7-.5zM65.5 198.1l.7 .1v.2l-.7-.1zM65.5 197.8l.8 .2-.2 .7-.7-.1zM65.7 197.6l.3 .1-.4 .6-.3-.2zM66 197.7l5.1 3.1 5.7 2.8 4 1.7 6.4 2.3 6.8 2.1a192.4 192.4 0 0 0 24.5 5 296.1 296.1 0 0 0 35.5 2.9l16.6 .3v.7a401.4 401.4 0 0 1-44.5-2.1 185.6 185.6 0 0 1-43.5-9.8 84.4 84.4 0 0 1-17-8.4zM66.5 197.9l.6 .3-.3 .7-.6-.3zM180.9 197.6l.1 .2zM180.9 193.2l.1 .1z"/>
<path d="M180.9 189.6l.1 .2zM180.9 186.8l.1 .2zM180.9 184.4l.1 .2zM180.9 182.3l.1 .2zM180.9 180.5l.1 .1zM46.2 214.8v.2zM46.2 218.3v.1zM46.2 216.4v.2zM46.2 203.9v.2zM170.6 217.9h5.3v.7h-5.3zM175.9 217.9h5v.7h-5zM180.9 214.8l.1 .2z"/>
<path d="M180.9 218.3l.1 .1zM180.9 216.4l.1 .2zM180.9 203.9l.1 .2zM180.9 217.9h.4v.7h-.4zM46.2 222.7v.2zM46.2 220.4v.1zM46.2 225.7l.1 .1zM52.9 225.7l.2 .1zM56.9 225.7l.1 .1zM59.7 225.7l.1 .1zM61.8 225.7l.2 .1zM63.6 225.7l.2 .1z"/>
<path d="M65.1 225.7l.2 .1zM66.4 225.7l.2 .1zM67.6 225.7l.1 .1zM68.6 225.7l.2 .1zM75.4 225.7l.1 .1zM79.3 225.7l.2 .1zM82.1 225.7l.2 .1zM84.3 225.7l.2 .1zM86.1 225.7l.1 .1zM87.6 225.7l.1 .1zM88.9 225.7l.1 .1zM90 225.7l.2 .1z"/>
<path d="M91 225.7l.2 .1zM97.8 225.7l.2 .1zM101.7 225.7l.2 .1zM104.5 225.7l.2 .1zM106.7 225.7l.2 .1zM108.5 225.7l.2 .1zM110 225.7l.2 .1zM111.3 225.7l.2 .1zM112.4 225.7l.2 .1zM113.5 225.7l.1 .1zM120.2 225.7l.2 .1zM124.2 225.7l.1 .1z"/>
<path d="M127 225.7l.2 .1zM129.2 225.7l.1 .1zM130.9 225.7l.2 .1zM132.4 225.7l.2 .1zM133.7 225.7l.2 .1zM134.9 225.7l.1 .1zM135.9 225.7l.2 .1zM142.7 225.7l.1 .1zM146.6 225.7l.2 .1zM149.4 225.7l.2 .1zM151.6 225.7l.2 .1zM153.4 225.7l.1 .1z"/>
<path d="M154.9 225.7l.2 .1zM156.2 225.7l.1 .1zM157.4 225.7l.1 .1zM158.4 225.7l.1 .1zM165.1 225.7l.2 .1zM169.1 225.7l.1 .1zM171.9 225.7l.1 .1zM174 225.7l.2 .1zM175.8 225.7l.2 .1zM177.3 225.7l.2 .1zM178.6 225.7l.2 .1zM179.8 225.7l.2 .1z"/>
<path d="M180.8 225.7l.2 .1zM180.9 222.7l.1 .2zM180.9 220.4l.1 .1z"/>
</g>
<g fill="none" stroke="#000" stroke-width=".2">
<path d="M46.2 178.8v46.9M46.2 178.9h134.8M53 178.9v46.8M56.9 178.9v46.8M59.7 178.9v46.8M61.9 178.9v46.8M63.7 178.9v46.8M65.2 178.9v46.8M66.5 178.9v46.8M67.7 178.9v46.8M68.7 178.9v46.8M75.4 178.9v46.8"/>
<path d="M79.4 178.9v46.8M82.2 178.9v46.8M84.4 178.9v46.8M86.2 178.9v46.8M87.6 178.9v46.8M88.9 178.9v46.8M90.1 178.9v46.8M91.1 178.9v46.8M97.9 178.9v46.8M101.8 178.9v46.8M104.6 178.9v46.8M106.8 178.9v46.8"/>
<path d="M108.6 178.9v46.8M110.1 178.9v46.8M111.4 178.9v46.8M112.5 178.9v46.8M113.5 178.9v46.8M120.3 178.9v46.8M124.3 178.9v46.8M127.1 178.9v46.8M129.2 178.9v46.8M131 178.9v46.8M132.5 178.9v46.8M133.8 178.9v46.8"/>
<path d="M135 178.9v46.8M136 178.9v46.8M142.8 178.9v46.8M146.7 178.9v46.8M149.5 178.9v46.8M151.7 178.9v46.8M153.5 178.9v46.8M155 178.9v46.8M156.3 178.9v46.8M157.4 178.9v46.8M158.5 178.9v46.8M165.2 178.9v46.8"/>
<path d="M169.2 178.9v46.8M172 178.9v46.8M174.1 178.9v46.8M175.9 178.9v46.8M177.4 178.9v46.8M178.7 178.9v46.8M179.9 178.9v46.8M180.9 178.9v46.9M46.2 197.7h134.7M46.2 193.2h134.7M46.2 189.7h134.7M46.2 186.9h134.7"/>
<path d="M46.2 184.5h134.7M46.2 182.4h134.7M46.2 180.5h134.7M46.2 214.9h134.7M46.2 218.3h134.7M46.2 216.5h134.7M46.2 204h134.7M46.2 225.7h134.7M46.2 222.8h134.7M46.2 220.5h134.7"/>
</g>
<g fill="#fff">
<path d="M147.6 180.2h11.7v3.2h-11.7z"/>
<path d="M147.6 183.1h31.8v20.3h-31.8z"/>
<path d="M147.6 182.9h31.9v.3h-31.9z"/>
<path d="M179.2 183.1h.3v20.5h-.3z"/>
<path d="M147.5 203.3h31.9v.3h-31.9z"/>
<path d="M147.5 182.9h.2v20.5h-.2z"/>
</g>
<path d="M157.9 194.5v7.8M161 198.7h10.1M173.1 194.7v7.4" fill="none" stroke="#000" stroke-width=".25"/>
<path d="M157.8 194.5h1.1v.2h-1.1zM160.8 194.6l.2 .2-1 6.3h-.3l-.2-2h.2l-.4 .4-.1-.2 .5-.5 .3 2.2h-.3zM160.9 194.6h10.3v.3v-.3v.3h-10.3zM171.1 194.6l.1 .3zM172 194.6h1.1v.3h-1.1zM157.9 202h1.1v.3h-1.1zM172 201.9h1.1v.2h-1.1z" fill="#000"/>
<g fill="#fff">
<path d="M52.1 191.7l.4-.2v.2l-.3 .1z"/>
<path d="M49.9 192.4l2.5-1.5-.1 .4-1.7 1.1-.2-.3h2.1v.3l-.5-.6 .3-.2 .5 .8z"/>
<path d="M52 191.1l.3 .1v.6h-.3z"/>
<path d="M69.9 186.4l.2 .1z"/>
<path d="M52.4 191.5l.1 .2z"/>
<path d="M52.5 191.5l17.4-5.1 .1 .1-17.5 5.2z"/>
</g>
<path d="M50.5 192.2l1.7-1v.6l.3 .4z" fill="#fff"/>
<path d="M50.5 192.4l2.4-1.5-.1 .5-1.6 1-.2-.3h2.1v.3l-.6-.5 .3-.2 .5 .7zM52.6 191.2h.3l-.1 .6-.3 .1zM52.7 191.7l.4-.1v.2l-.3 .1zM53 191.6l.1 .2zM70.5 186.4l.2 .2zM53.1 191.6l17.4-5.2 .1 .2-17.5 5.2z" fill="#000"/>
<path d="M51.1 192.3l1.7-1.1-.1 .6 .4 .5z" fill="#000"/>
<g fill="#fff">
<path d="M70.6 184.6h24.3v7.4h-24.3z"/>
<path d="M70.6 184.5h24.4v.1h-24.4z"/>
<path d="M94.8 184.6h.2v7.5h-.2z"/>
<path d="M70.5 191.9h24.4v.2h-24.4z"/>
<path d="M70.5 184.5h.2v7.5h-.2z"/>
<path d="M48.5 198.9h11.2v3.3h-11.2z"/>
<path d="M48.5 198.8h11.2v.2h-11.2z"/>
<path d="M59.6 198.9h.1v3.4h-.1z"/>
<path d="M48.4 202.1h11.3v.2h-11.3z"/>
<path d="M48.4 198.8h.2v3.4h-.2z"/>
</g>
<text font-size="4.9" x="189.5" y="25.2" transform="rotate(90 189.5 25.2)">FDB8896</text>
<text font-size="4.2" x="31.8" y="32.1">Typical Characteristics</text>
<g font-size="3.2">
<text x="32.1" y="100.3">Figure 1. Normalized Power Dissipation vs Case</text>
<text x="110.2" y="100.3">Figure 2. Maximum Continuous Drain Current vs</text>
<text x="59.2" y="103.8">Temperature</text>
<text x="133.3" y="103.8">Case Temperature</text>
<text x="61.3" y="171.7">Figure 3. Normalized Maximum Transient Thermal Impedance</text>
<text x="82.6" y="239.6">Figure 4. Peak Current Capability</text>
</g>
<g font-size="2.8">
<text x="79.3" y="32.1">T</text>
<text x="83.4" y="32.1">= 25°C unless otherwise noted</text>
</g>
<text font-size="2.2" x="81" y="32.8">C</text>
<g font-size="2.1">
<text x="37.3" y="40.6">1.2</text>
<text x="115.5" y="41.8">100</text>
<text x="148.4" y="45.8">CURRENT LIMITED</text>
<text x="148.4" y="48">BY PACKAGE</text>
<text x="37.3" y="48">1.0</text>
<text x="116.7" y="50.8">80</text>
<text x="37.3" y="55.5">0.8</text>
<text x="116.7" y="59.7">60</text>
<text x="156.6" y="55.3">V</text>
<text x="161" y="55.3">= 10V</text>
<text x="37.3" y="62.9">0.6</text>
<text x="136.3" y="63.3">V</text>
<text x="140.7" y="63.3">= 4.5V</text>
<text x="37.3" y="70.4">0.4</text>
<text x="116.7" y="68.7">40</text>
<text x="37.3" y="77.9">0.2</text>
<text x="113.2" y="75.4" transform="rotate(-90 113.2 75.4)">I , DRAIN CURRENT (A)</text>
<text x="116.7" y="77.6">20</text>
<text x="34.8" y="81.3" transform="rotate(-90 34.8 81.3)">POWER DISSIPATION MULTIPLIER</text>
<text x="39.1" y="85.3">0</text>
<text x="41" y="88.3">0</text>
<text x="48.9" y="88.3">25</text>
<text x="57.8" y="88.3">50</text>
<text x="66.7" y="88.3">75</text>
<text x="75" y="88.3">100</text>
<text x="84.1" y="88.5">125</text>
<text x="92.8" y="88.2">150</text>
<text x="101.3" y="88.3">175</text>
<text x="117.9" y="86.6">0</text>
<text x="119.2" y="89.1">25</text>
<text x="129.4" y="89.1">50</text>
<text x="139.7" y="89.1">75</text>
<text x="149.4" y="89.1">100</text>
<text x="159.6" y="89.1">125</text>
<text x="169.9" y="89.1">150</text>
<text x="179.6" y="89">175</text>
<text x="56.8" y="92.7">T , CASE TEMPERATURE ( C)</text>
<text x="135.7" y="93.9">T , CASE TEMPERATURE ( C)</text>
<text x="42.3" y="112.2">2</text>
<text x="42.3" y="118.1">1</text>
<text x="46" y="115">DUTY CYCLE - DESCENDING ORDER</text>
<text x="46.7" y="117.3">0.5</text>
<text x="46.7" y="119.6">0.2</text>
<text x="46.7" y="122.2">0.1</text>
<text x="46.7" y="124.9">0.05</text>
<text x="46.7" y="130">0.01</text>
<text x="46.7" y="127.5">0.02</text>
<text x="156.8" y="134">P</text>
<text x="35.4" y="141.5" transform="rotate(-90 35.4 141.5)">, NORMALIZED</text>
<text x="40.5" y="138.1">0.1</text>
<text x="165.9" y="142.9">t</text>
<text x="35.4" y="145.9" transform="rotate(-90 35.4 145.9)">Z</text>
<text x="38.5" y="147.9" transform="rotate(-90 38.5 147.9)">THERMAL IMPEDANCE</text>
<text x="168.5" y="146.5">t</text>
<text x="58.2" y="154.8">SINGLE PULSE</text>
<text x="137.5" y="150.1">NOTES:</text>
<text x="137.5" y="152.4">DUTY FACTOR: D = t</text>
<text x="137.5" y="155.3">PEAK T</text>
<text x="146.8" y="155.3">= P</text>
<text x="153.2" y="155.3">x Z</text>
<text x="159.2" y="152.4">/t</text>
<text x="159.9" y="155.3">x R</text>
<text x="166.9" y="155.3">+ T</text>
<text x="39.3" y="158">0.01</text>
<text x="42.9" y="161.1">10</text>
<text x="65.5" y="161.1">10</text>
<text x="88.1" y="161.1">10</text>
<text x="110.7" y="161.1">10</text>
<text x="133.3" y="161.1">10</text>
<text x="156.2" y="161.1">10</text>
<text x="178.7" y="161.1">10</text>
<text x="92.4" y="165.1">t, RECTANGULAR PULSE DURATION (s)</text>
<text x="40" y="179.8">1000</text>
<text x="148.4" y="185.8">FOR TEMPERATURES</text>
<text x="148.5" y="182.4">T</text>
<text x="151.6" y="182.4">= 25</text>
<text x="156.8" y="182.4">C</text>
<text x="71.1" y="186.9">TRANSCONDUCTANCE</text>
<text x="71.1" y="189.3">MAY LIMIT CURRENT</text>
<text x="71.1" y="191.8">IN THIS REGION</text>
<text x="148.4" y="189">ABOVE 25</text>
<text x="159.8" y="189">C DERATE PEAK</text>
<text x="148.4" y="192.4">CURRENT AS FOLLOWS:</text>
<text x="162.1" y="197.3">175 - T</text>
<text x="48.7" y="201">V</text>
<text x="53.1" y="201">= 4.5V</text>
<text x="150.2" y="198.1">I = I</text>
<text x="164.2" y="201.2">150</text>
<text x="35.9" y="214.7" transform="rotate(-90 35.9 214.7)">I</text>
<text x="35.9" y="211.5" transform="rotate(-90 35.9 211.5)">, PEAK CURRENT (A)</text>
<text x="41.1" y="215.8">100</text>
<text x="42.4" y="226.8">50</text>
<text x="44.7" y="229.7">10</text>
<text x="67.2" y="229.7">10</text>
<text x="89.7" y="229.7">10</text>
<text x="103.6" y="233.1">t, PULSE WIDTH (s)</text>
<text x="111.3" y="229.7">10</text>
<text x="133.5" y="229.7">10</text>
<text x="156.3" y="229.7">10</text>
<text x="178.8" y="229.7">10</text>
</g>
<g font-size="1.7">
<text x="158" y="55.8">GS</text>
<text x="137.6" y="63.8">GS</text>
<text x="113.7" y="74.8" transform="rotate(-90 113.7 74.8)">D</text>
<text x="58.1" y="93.3">C</text>
<text x="84.4" y="91.9">o</text>
<text x="137" y="94.4">C</text>
<text x="163.1" y="93.1">o</text>
<text x="158.2" y="134.5">DM</text>
<text x="166.6" y="143.4">1</text>
<text x="35.9" y="144.6" transform="rotate(-90 35.9 144.6)">θJC</text>
<text x="169.2" y="147">2</text>
<text x="145.2" y="155.8">J</text>
<text x="150" y="155.8">DM</text>
<text x="156.3" y="155.8">θ</text>
<text x="157.2" y="155.8">JC</text>
<text x="158.2" y="153">1</text>
<text x="160.4" y="153">2</text>
<text x="163.2" y="155.8">θJC</text>
<text x="170" y="155.8">C</text>
<text x="45.3" y="160.2">-5</text>
<text x="67.8" y="160.2">-4</text>
<text x="90.4" y="160.2">-3</text>
<text x="113" y="160.2">-2</text>
<text x="135.6" y="160.2">-1</text>
<text x="158.5" y="160.2">0</text>
<text x="181.1" y="160.2">1</text>
<text x="149.8" y="182.9">C</text>
<text x="155.8" y="181.6">o</text>
<text x="158.8" y="188.2">o</text>
<text x="168.9" y="197.8">C</text>
<text x="50" y="201.5">GS</text>
<text x="153.7" y="198.7">25</text>
<text x="36.4" y="214.2" transform="rotate(-90 36.4 214.2)">DM</text>
<text x="47.1" y="228.9">-5</text>
<text x="69.6" y="228.9">-4</text>
<text x="92" y="228.9">-3</text>
<text x="113.7" y="228.9">-2</text>
<text x="135.9" y="228.9">-1</text>
<text x="158.6" y="228.9">0</text>
<text x="181.1" y="228.9">1</text>
<text x="28.2" y="257.6">©2004 Fairchild Semiconductor Corporation</text>
<text x="173.3" y="257.6">FDB8896 Rev. B1</text>
</g>
</svg>
